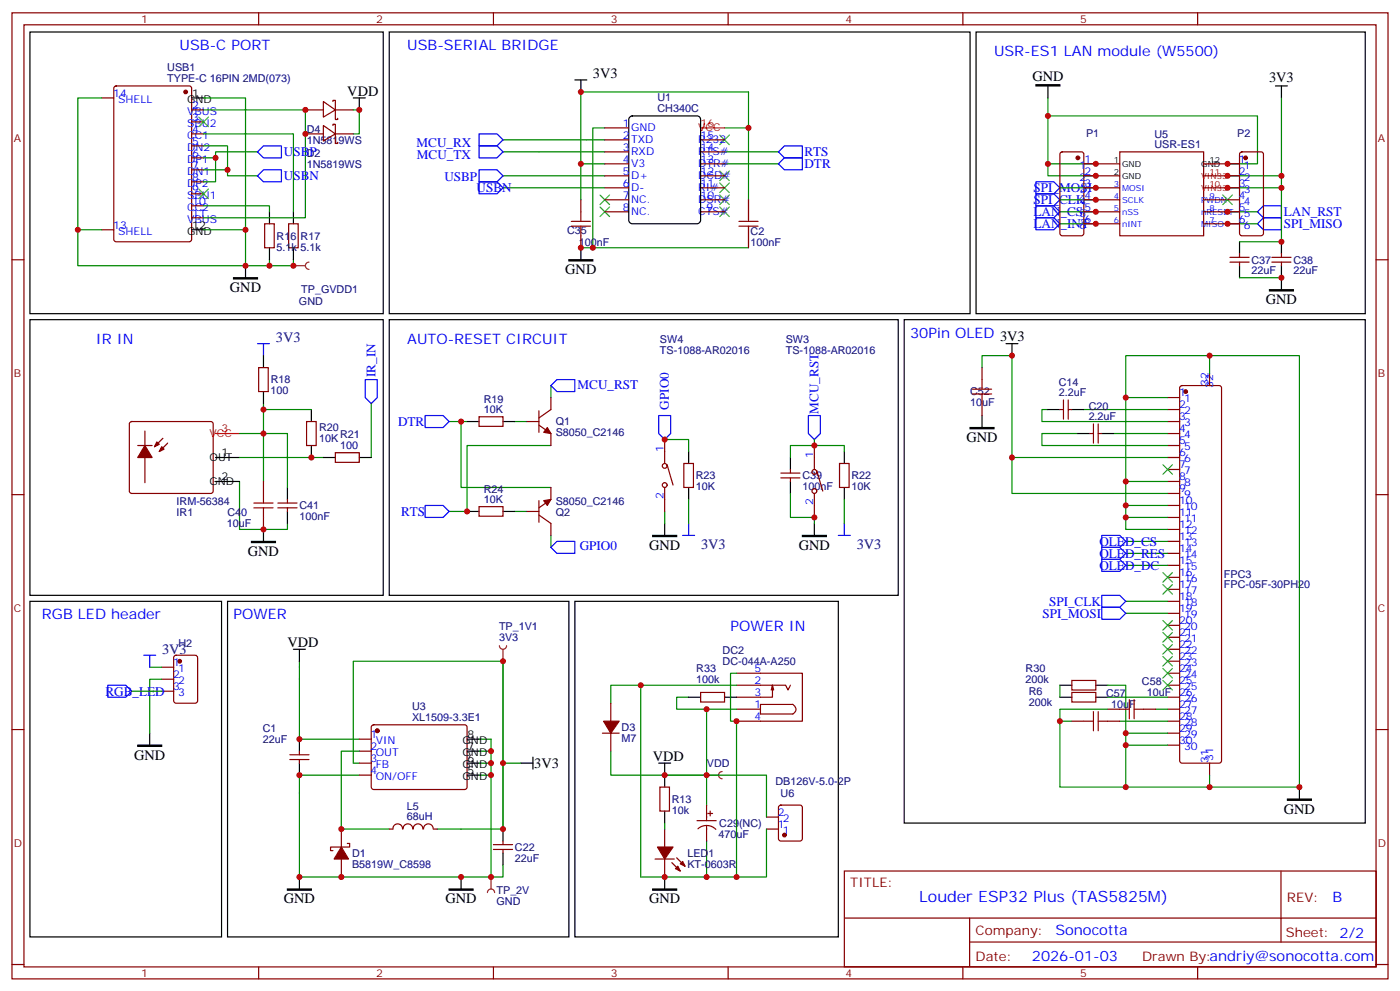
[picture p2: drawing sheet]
<svg xmlns="http://www.w3.org/2000/svg" width="412mm" height="292mm" viewBox="0 0 412 292" stroke-linecap="round" stroke-linejoin="round" font-family="sans-serif">
<g fill="none" stroke="#870000" stroke-width=".35">
<path d="M3.5 3.8h405.4v284.3h-405.4zM7.1 7.3h398.2v277.3h-398.2zM76.2 3.8v3.5M145.3 3.8v3.5M214.5 3.8v3.5M283.6 3.8v3.5M352.8 3.8v3.5M3.5 76.4h3.6M78 65.9h2.8v7h-2.8zM85 65.9h2.8v7h-2.8zM405.3 76.4h3.6M3.5 145.6h3.6"/>
<path d="M405.3 145.6h3.6M3.5 214.7h3.6M405.3 214.7h3.6M248.7 256.4h156.6v28.2h-156.6zM377.3 256.4v20.9M248.7 270.2h156.5M285.6 277.3h119.6M285.6 270.2v14.1M3.5 283.9h3.6M76.2 284.6v3.5M145.3 284.6v3.5M214.5 284.6v3.5"/>
<path d="M283.6 284.6v3.5M352.8 284.6v3.5M405.3 283.9h3.6"/>
</g>
<path d="M79.4 76.4v1.8h-7.1M86.4 76.4v1.8h-7M70.6 141.7v14.1h14.1v-1.7" fill="none" stroke="#008700" stroke-width=".35"/>
<path d="M79.4 62.3v3.6M79.4 72.9v3.5M86.4 62.3v3.6M86.4 72.9v3.5" fill="none" stroke="#000" stroke-width=".35"/>
<path d="M38.3 124.3l.5-.2h23.3l.5 .2 .2 .5v19.7l-.2 .5-.5 .2h-23.3l-.5-.2-.2-.5v-19.7z" fill="#fff" stroke="#870000" stroke-width=".35"/>
<g fill="none" stroke="#000" stroke-width=".35">
<path d="M8.8 9.4h104.1v82.9h-104.1zM287.5 9.4h114.7v82.9h-114.7zM56.4 28.8h3.6M308.7 25.3v3.5M375.7 25.3h3.5M377.5 25.3v3.5M56.4 67.6h3.6M72.3 78.2v3.5M365.1 71.2v3.5M365.1 78.2v3.5M377.5 71.2v3.5M377.5 78.2v7.1"/>
<path d="M8.8 94.1h104.1v81.1h-104.1zM114.7 94.1h149.9v81.1h-149.9zM77.6 104.7v3.5M77.6 115.3v3.5M63.5 134.7h7.1M91.7 120.5v3.6M91.7 131.1v3.6M95.2 134.7h3.6M105.8 134.7h3.6M202.8 132.9v3.5M232.8 134.7v3.5M248.7 132.9v3.5"/>
<path d="M63.5 141.7h7.1M77.6 155.8v3.5M84.7 143.5v3.5M84.7 150.5v3.6M195.8 154.1v3.5M202.8 143.5v3.5M232.8 141.7v3.5M239.9 154.1v3.5M248.7 143.5v3.5"/>
</g>
<path d="M63.5 127.6h7.1" fill="none" stroke="#f00" stroke-width=".35"/>
<g fill="#870000" stroke="#870000" stroke-width=".35">
<path d="M42.7 131.1l2.1 3.6h-4.2z"/>
<path d="M47.6 131.5l.7 .7-1.4 .7z"/>
<path d="M46.2 130.1l.7 .7-1.4 .7z"/>
<circle cx="54.7" cy="27.1" r=".53"/>
</g>
<g fill="none" stroke="#870000" stroke-width=".35">
<path d="M30 28.8h3.5M33.7 25.5l.5-.2h21.5l.7 .4v44.7l-.4 .7-21.8 .1-.6-.5-.1-44.7zM56.4 32.3h3.6M56.4 35.9h3.6M56.4 39.4h3.6M56.4 42.9h3.6M56.4 46.5h3.6M56.4 50h3.6M56.4 53.5h3.6M56.4 57h3.6M322.8 48.2h7M322.8 51.8h7"/>
<path d="M322.8 55.3h7M322.8 58.8h7M329.8 44.7h24.7v24.7h-24.7zM354.5 48.2h7.1M354.5 51.8h7.1M354.5 55.3h7.1M354.5 58.8h7.1M30 67.6h3.5M56.4 60.6h3.6M56.4 64.1h3.6M322.8 62.3h7M322.8 65.9h7"/>
<path d="M354.5 62.3h7.1M354.5 65.9h7.1M362.3 77.2h5.6M362.3 75.7h5.6M365.1 74.7v1M365.1 77.2v1M374.6 77.2h5.7M374.6 75.7h5.7M377.5 74.7v1M377.5 77.2v1M76.2 108.2h2.8v7.1h-2.8zM40.6 131.1h4.2"/>
<path d="M42.7 126.9v15.2M48 129l-2.5 2.5M49.4 130.4l-2.5 2.5M90.3 124.1h2.8v7h-2.8zM98.8 133.2h7v2.9h-7zM201.4 136.4h2.9v7.1h-2.9zM230 139.2h5.7M232.8 138.2v1M247.3 136.4h2.8v7.1h-2.8zM77.6 141.7v3.5M77.6 152.3v3.5M81.8 148.1h5.7"/>
<path d="M81.8 149.5h5.7M84.7 147v1.1M84.7 149.5v1M230 140.7h5.7M232.8 140.7v1"/>
</g>
<path d="M305.2 24.9h7v.4h-7zM68.8 81.7h7v.4h-7zM373.9 85.3h7.1v.3h-7.1zM74.1 159.3h7v.4h-7zM192.3 157.6h7v.3h-7zM236.4 157.6h7v.3h-7z" fill="#000" stroke="#000" stroke-width=".35"/>
<g fill="none" stroke="#008700" stroke-width=".35">
<path d="M30 28.8h-7.1v38.8h7.1M60 28.8h12.3v38.8M60 32.3h30v31.8h-30M60 39.4h26.4v22.9M308.7 28.8v19.4h14.1M308.7 34.1h61.7v14.1h-8.8M377.5 28.8v23h-15.9M60 42.9h7v8.9h8.8M60 46.5h3.5M60 50h7M75.8 44.7h-12.3v8.8h-3.5M308.7 48.2v3.6h14.1"/>
<path d="M312.2 55.3h10.6M312.2 58.8h10.6M377.5 51.8v3.5h-15.9M377.5 55.3v15.9h-12.4M22.9 67.6v10.6h49.4v-10.6h-12.3M60 60.6h19.4v1.7M312.2 62.3h10.6M312.2 65.9h10.6M361.6 62.3h8.8M361.6 65.9h8.8M365.1 81.7h12.4M77.6 118.8v22.9"/>
<path d="M109.4 118.8v15.9M70.6 127.6h14.1v15.9M70.6 134.7h24.6M77.6 120.5h14.1M195.8 129.4h7v3.5M239.9 131.1h8.8v1.8M195.8 150.5v3.6M202.8 147v7.1M248.7 147v7.1"/>
</g>
<path d="M74.8 149.5h5.6M74.8 148.1h5.6M77.6 145.2v2.9M77.6 149.5v2.8" fill="none" stroke="#a10000" stroke-width=".35"/>
<g fill="none" stroke="#00f" stroke-width=".35">
<path d="M75.8 44.7l1.8-1.8h5.3v3.6h-5.3zM75.8 51.8l1.8-1.8h5.3v3.5h-5.3zM305.2 53.5h5.2l1.8 1.8-1.8 1.7h-5.2zM305.2 57h5.2l1.8 1.8-1.8 1.8h-5.2zM305.2 60.6h5.2l1.8 1.7-1.8 1.8h-5.2zM305.2 64.1h5.2l1.8 1.8-1.8 1.7h-5.2zM370.4 65.9l1.8-1.8h5.3v3.5h-5.3zM370.4 62.3l1.8-1.7h5.3v3.5h-5.3zM75.8 101.1h3.6M77.6 101.1v3.6M107.6 111.7h3.5v5.3l-1.7 1.8-1.8-1.8zM194 122.3h3.6v5.3l-1.8 1.8-1.8-1.8z"/>
<path d="M238.1 122.3h3.6v5.3l-1.8 1.8-1.8-1.8zM201.1 157.6h3.5M202.8 154.1v3.5M246.9 157.6h3.6M248.7 154.1v3.5"/>
</g>
<path d="M58.6 34.5l2.8 2.8M61.4 34.5l-2.8 2.8M58.6 55.6l2.8 2.9M61.4 55.6l-2.8 2.9M360.2 57.4l2.8 2.8M363 57.4l-2.8 2.8" fill="none" stroke="#3c3" stroke-width=".35"/>
<path d="M86.4 78.2h3.6M91 77.2a1.06 1.06 0 0 0-1 1 1.06 1.06 0 0 0 1 1.1" fill="none" stroke="#8c2424" stroke-width=".35"/>
<circle cx="86.4" cy="78.2" r=".18" fill="#8c2424"/>
<g fill="none" stroke="#000" stroke-width=".35">
<path d="M266.3 94.1h135.9v148.2h-135.9zM296.3 101.1h3.6M298.1 101.1v3.6M289.3 122.3v3.5M308.7 120.5h3.5M315.7 120.5h3.6M317.5 127.6h3.5M324.6 127.6h3.5M8.8 177h56.5v98.8h-56.5zM44.1 215.8v3.5M312.2 205.2h3.5M312.2 201.7h3.5"/>
<path d="M322.8 205.2h3.5M322.8 201.7h3.5M382.8 231.7v3.5"/>
</g>
<g fill="none" stroke="#870000" stroke-width=".35">
<path d="M312.4 44.9l.5-.2h5.7l.6 .4 .1 23.6-.5 .6-5.9 .1-.6-.5-.1-23.5zM319.3 48.2h3.5M319.3 51.8h3.5M319.3 55.3h3.5M319.3 58.8h3.5M361.6 48.2h3.5M361.6 51.8h3.5M361.6 55.3h3.5M361.6 58.8h3.5M365.4 44.9l.4-.2h5.7l.6 .4 .1 23.6-.5 .6-5.9 .1-.6-.5-.1-23.5zM319.3 62.3h3.5M319.3 65.9h3.5"/>
<path d="M361.6 62.3h3.5M361.6 65.9h3.5M289.3 108.2v3.5M289.3 118.8v3.5M313.3 117.7v5.7M314.7 117.7v5.7M344 117h3.5M347.7 113.7l.5-.2h10.9l.5 .2 .2 .5v109.7l-.2 .5-.5 .2h-10.9l-.5-.2-.2-.5v-109.7zM356.3 110v3.5M312.2 120.5h1.1M314.7 120.5h1M321 127.6h1.1"/>
<path d="M322.1 124.8v5.6M323.5 127.6h1.1M323.5 124.8v5.6M344 120.5h3.5M344 124.1h3.5M344 127.6h3.5M344 131.1h3.5M344 134.7h3.5M344 138.2h3.5M344 141.7h3.5M344 145.2h3.5M344 148.8h3.5"/>
<path d="M344 152.3h3.5M344 155.8h3.5M344 159.3h3.5M344 162.9h3.5M344 166.4h3.5M344 169.9h3.5M344 173.5h3.5M344 177h3.5M47.6 196.4h3.6M47.6 199.9h3.6M51.4 193.1l.5-.2h5.6l.7 .4v13l-.5 .6-5.8 .1-.7-.5v-12.9zM344 180.5h3.5"/>
<path d="M344 184h3.5M344 187.6h3.5M344 191.1h3.5M344 194.6h3.5M344 198.2h3.5M47.6 203.4h3.6M315.7 203.8h7.1v2.8h-7.1zM315.7 200.3h7.1v2.8h-7.1zM315.7 212.3h3.6M326.3 208.7h3.5M326.3 212.3h3.5M336.9 208.7h3.5"/>
<path d="M344 201.7h3.5M344 205.2h3.5M344 208.7h3.5M344 212.3h3.5M344 215.8h3.5M344 219.3h3.5M356.3 224.6v3.5"/>
</g>
<g fill="#870000" stroke="#870000" stroke-width=".35">
<circle cx="52.9" cy="194.6" r=".53"/>
<circle cx="349.2" cy="115.3" r=".53"/>
<circle cx="317.5" cy="46.5" r=".53"/>
<circle cx="366.9" cy="46.5" r=".53"/>
</g>
<path d="M285.8 125.8h7v.4h-7zM40.6 219.3h7v.4h-7zM379.2 235.2h7.1v.3h-7.1z" fill="#000" stroke="#000" stroke-width=".35"/>
<g fill="none" stroke="#008700" stroke-width=".35">
<path d="M289.3 108.2v-3.5h8.8v30h45.9M331.6 117v24.7h12.4M356.3 104.7h26.5v127h-26.5v-3.6M356.3 110v-5.3h-24.7v12.3h12.4M298.1 134.7v10.5h45.9M308.7 120.5h-1.8v3.6h37.1M317.5 127.6h-10.6v3.5h37.1M319.3 120.5h24.7M328.1 127.6h15.9M331.6 141.7v7.1h12.4M331.6 148.8v3.5h12.4M331.6 152.3v3.5h12.4"/>
<path d="M331.6 159.3h12.4M331.6 162.9h12.4M331.6 166.4h12.4M331.6 177h12.4M44.1 196.4h3.5M47.6 199.9h-3.5v15.9M88.2 196.4v21.2M148.2 194.6v30h5.3M331.6 180.5h12.4M38.8 203.4h8.8M312.2 201.7v3.5M315.7 212.3h-3.5v19.4h19.4"/>
<path d="M326.3 208.7h-14.1v3.6M326.3 201.7h5.3v14.1M326.3 205.2h17.7M329.8 212.3h14.2M340.4 208.7h3.6M344 219.3h-12.4v12.4h24.7M344 215.8h-12.4v3.5M104.1 224.6v-30h44.1v49.4"/>
</g>
<path d="M324.6 175.2h5.2l1.8 1.8-1.8 1.8h-5.2zM324.6 178.8h5.2l1.8 1.7-1.8 1.8h-5.2zM42.3 192.9h3.6M44.1 192.9v3.5M31.7 201.7h5.3l1.8 1.7-1.8 1.8h-5.3z" fill="none" stroke="#00f" stroke-width=".35"/>
<g fill="none" stroke="#3c3" stroke-width=".35">
<path d="M342.5 136.8l2.9 2.8M345.4 136.8l-2.9 2.8M342.5 168.5l2.9 2.8M342.5 172l2.9 2.9M345.4 168.5l-2.9 2.8M345.4 172l-2.9 2.9M342.5 182.6l2.9 2.9M342.5 186.2l2.9 2.8M342.5 196.7l2.9 2.9M342.5 193.2l2.9 2.8M342.5 189.7l2.9 2.8M345.4 182.6l-2.9 2.9"/>
<path d="M345.4 186.2l-2.9 2.8M345.4 196.7l-2.9 2.9M345.4 193.2l-2.9 2.8M345.4 189.7l-2.9 2.8M342.5 200.3l2.9 2.8M345.4 200.3l-2.9 2.8"/>
</g>
<path d="M286.5 116h5.6M286.5 114.5h5.6M289.3 111.7v2.8M289.3 116v2.8M319.3 212.3h2.8M322.1 209.4v5.7M323.5 212.3h2.8M323.5 209.4v5.7M329.8 208.7h2.9M332.7 205.9v5.7M334.1 208.7h2.8M334.1 205.9v5.7" fill="none" stroke="#a10000" stroke-width=".35"/>
<path d="M144.6 258.1v3.6M143.6 262.7a1.06 1.06 0 0 1 1-1 1.06 1.06 0 0 1 1.1 1" fill="none" stroke="#8c2424" stroke-width=".35"/>
<circle cx="144.6" cy="258.1" r=".18" fill="#8c2424"/>
<path d="M88.2 194.6v1.8M88.2 217.6h17.6M141.1 217.6h3.5v40.5M104.1 224.6h1.7M105.8 228.1h-17.6v30h60v-3.5M105.8 221.1h-5.3v22.9h14.2M141.1 228.1h3.5M141.1 224.6h3.5M141.1 221.1h3.5M148.2 224.6v19.4h-19.4" fill="none" stroke="#008700" stroke-width=".35"/>
<circle cx="111.1" cy="215.1" r=".53" fill="#870000" stroke="#870000" stroke-width=".35"/>
<g fill="none" stroke="#870000" stroke-width=".35">
<path d="M105.8 217.6h3.6M109.6 213.5l.5-.2 27.1 .1 .4 .6-.1 17.9-.6 .5-27.1-.1-.4-.6v-17.7zM85.4 223.6h5.6M85.4 222.1h5.6M88.2 221.1v1M88.2 223.6v1M105.8 221.1h3.6M105.8 224.6h3.6M105.8 228.1h3.6M145.3 250h5.7M145.3 248.6h5.7M148.2 247.5v1.1"/>
<path d="M148.2 250v1.1"/>
</g>
<g fill="none" stroke="#000" stroke-width=".35">
<path d="M86.4 191.1h3.6M88.2 191.1v3.5M88.2 217.6v3.5M137.6 217.6h3.5M88.2 224.6v3.5M137.6 228.1h3.5M137.6 224.6h3.5M137.6 221.1h3.5M153.5 224.6h3.5M157 222.8v3.6M88.2 258.1v3.6M135.8 258.1v3.6"/>
<path d="M148.2 244v3.5M148.2 251.1v3.5"/>
</g>
<path d="M84.7 261.7h7v.3h-7zM132.3 261.7h7v.3h-7z" fill="#000" stroke="#000" stroke-width=".35"/>
<path d="M147.1 190a1.06 1.06 0 0 0 1.1 1.1 1.06 1.06 0 0 0 1-1.1M148.2 191.1v3.5" fill="none" stroke="#8c2424" stroke-width=".35"/>
<circle cx="148.2" cy="194.6" r=".18" fill="#8c2424"/>
<path d="M100.5 244v5.3M100.5 252.8v5.3M102.3 248.2h.7v1.1h-5.6v1.1h.7M114.7 244h1M115.8 244a1.41 1.41 0 0 1 1.4-1.5 1.41 1.41 0 0 1 1.4 1.5M118.7 244a1.41 1.41 0 0 1 1.4-1.5 1.41 1.41 0 0 1 1.5 1.5M121.7 244a1.41 1.41 0 0 1 1.4-1.5 1.41 1.41 0 0 1 1.4 1.5M124.8 244a1.41 1.41 0 0 1 1.4-1.5 1.41 1.41 0 0 1 1.4 1.5M127.7 244h1.1" fill="none" stroke="#870000" stroke-width=".35"/>
<path d="M100.5 249.3l2.2 3.5h-4.3z" fill="#870000" stroke="#870000" stroke-width=".35"/>
<path d="M67 177h100.6v98.8h-100.6z" fill="none" stroke="#000" stroke-width=".35"/>
<path d="M208.1 228.1h3.6M212.7 227.1a1.06 1.06 0 0 0-1 1 1.06 1.06 0 0 0 1 1.1" fill="none" stroke="#8c2424" stroke-width=".35"/>
<circle cx="208.1" cy="228.1" r=".18" fill="#8c2424"/>
<g fill="none" stroke="#008700" stroke-width=".35">
<path d="M104.1 32.3h1.7v7.1h-1.7M178.2 37.6h-3.6v35.3M213.4 37.6h7.1v-10.5h-49.4v21.1h7.1M220.5 37.6v21.2M148.2 44.7h30M148.2 41.2h30M148.2 55.3h30M148.2 51.8h30M171.1 48.2v10.6M213.4 44.7h15.9M213.4 48.2h15.9M171.1 72.9h49.4"/>
<path d="M162.3 113.5v3.5M132.3 124.1h5.3M135.8 124.1v19.4h26.5M151.7 124.1h3.5M162.3 131.1h-24.7v19.4h-5.3M239.9 129.4v1.7h-7.1v3.6M151.7 150.5h3.5M162.3 157.6v3.5M232.8 145.2v7.1h7.1v1.8M217 198.2h-1.8v14.1h1.8v45.8h-28.3v-56.4h28.3M188.7 201.7h-8.8v5.3M202.8 205.2h-3.5v3.5h8.8"/>
<path d="M217 208.7h-8.9v19.4M179.9 221.1v7h28.2M208.1 228.1h17.7v12.4M208.1 228.1v8.9M195.8 242.3v1.7M208.1 247.5v10.6M225.8 244v14.1h-8.8"/>
</g>
<g fill="none" stroke="#870000" stroke-width=".35">
<path d="M90 32.3h5.2M90 39.4h5.2M95.2 29.9l3.6 2.4-3.6 2.2zM95.2 36.9l3.6 2.5-3.6 2.1zM98.1 29.9v-.4h.7v2.8M98.1 36.9v-.3h.7v2.8M98.8 32.3v2.9h.7v-.4M98.8 39.4v2.8h.7v-.3M98.8 32.3h5.3M98.8 39.4h5.3M178.2 37.6h7M171.1 58.8v3.5"/>
<path d="M178.2 41.2h7M178.2 44.7h7M178.2 48.2h7M178.2 51.8h7M178.2 55.3h7M178.2 58.8h7M206.4 41.2h7M206.4 44.7h7M206.4 48.2h7M206.4 51.8h7M206.4 55.3h7M206.4 58.8h7"/>
<path d="M220.5 58.8v3.5M171.1 69.4v3.5M178.2 62.3h7M206.4 62.3h7M220.5 69.4v3.5M162.3 117v3.5l-3.6 2.5M141.1 122.7h7.1v2.8h-7.1zM155.2 124.1h3.5M158.7 125.1l3.6 2.5v3.5M158.7 120.9v6.3M195.8 129.4v7M196.5 136.8l1.8 6"/>
<path d="M239.9 131.1v7.1M240.6 138.5l1.8 6M141.1 149.1h7.1v2.8h-7.1zM155.2 150.5h3.5M158.7 151.6l3.6 2.5v3.5M158.7 147.4v6.3M162.3 143.5v3.5l-3.6 2.5M195.8 143.5v7M239.9 145.2v7.1M217 198.2h19.4v14.1h-19.4M177.4 215.8h5M179.9 207v5.3"/>
<path d="M179.9 215.8v5.3M206.4 203.8h7v2.8h-7zM217 201.7h14.4l.7 1.4 .7-1.4M217 208.7h7M224 207.3l9.6 .1a1.6 1.6 0 0 1 .6 2.1l-.7 .6h-9.5zM227.5 201.7v3.5h-10.5M227.5 201.7l-.3 1.4M227.5 201.7l.4 1.4M194.4 231.7h2.8v7h-2.8zM208.1 237v4.5M208.5 239.4h1.4M209.2 238.7v1.4"/>
<path d="M229.5 237.2l.5-.2h5.7l.6 .4 .1 9.4-.5 .7h-5.9l-.6-.4-.1-9.4zM193 252.8h5.6M195.8 244v5.3M195.8 252.8v5.3M197.9 253.9l2.5 2.5M199.3 252.5l2.5 2.5M205.3 241.5h5.7M205.6 243.9a3.8 3.8 0 0 1 5.2 .2M208.1 243v4.5M225.8 244h3.5M225.8 240.5h3.5"/>
<circle cx="195.8" cy="137.1" r=".71"/>
<circle cx="239.9" cy="138.9" r=".71"/>
<circle cx="195.8" cy="142.8" r=".71"/>
<circle cx="239.9" cy="144.5" r=".71"/>
</g>
<g fill="#870000" stroke="#870000" stroke-width=".35">
<path d="M177.8 212.3h4.6l-2.5 3.5z"/>
<path d="M199 255.7l.7-.7 .7 1.4z"/>
<path d="M200.4 254.2l.7-.7 .7 1.5z"/>
<path d="M193.7 249.3h4.6l-2.5 3.5z"/>
<path d="M160.2 147.4l2.1-.4-1.1 1.8z"/>
<path d="M161.2 125.8l1.1 1.8-2.1-.4z"/>
<circle cx="231.1" cy="245.8" r=".53"/>
</g>
<g fill="none" stroke="#000" stroke-width=".35">
<path d="M114.7 9.4h171.1v82.9h-171.1zM104.1 28.8h3.5M105.8 28.8v3.5M169.3 23.5h3.6M171.1 23.5v3.6M185.4 34.5l.9-.4h19l.9 .4 .2 .7v29.6l-.5 .9-.6 .2h-19l-.9-.5-.2-.6v-29.6zM171.1 72.9v3.5M137.6 124.1h3.5M148.2 124.1h3.5M137.6 150.5h3.5M148.2 150.5h3.5M169.3 177h77.6v98.8h-77.6z"/>
<path d="M202.8 205.2h3.6M213.4 205.2h3.6M194 224.6h3.6M195.8 224.6v7.1M195.8 238.7v3.6M195.8 258.1v3.6"/>
</g>
<path d="M167.6 76.4h7v.4h-7zM192.3 261.7h7v.3h-7z" fill="#000" stroke="#000" stroke-width=".35"/>
<g fill="none" stroke="#00f" stroke-width=".35">
<path d="M141.1 39.4h5.3l1.8 1.8-1.8 1.7h-5.3zM141.1 42.9h5.3l1.8 1.8-1.8 1.8h-5.3zM141.1 53.5h5.3l1.8 1.8-1.8 1.7h-5.3zM141.1 50h5.3l1.8 1.8-1.8 1.7h-5.3zM229.3 44.7l1.8-1.8h5.3v3.6h-5.3zM229.3 48.2l1.8-1.7h5.3v3.5h-5.3zM162.3 113.5l1.7-1.8h5.3v3.6h-5.3zM125.2 122.3h5.3l1.8 1.8-1.8 1.7h-5.3zM125.2 148.8h5.3l1.8 1.7-1.8 1.8h-5.3zM324.6 157.6h5.2l1.8 1.7-1.8 1.8h-5.2zM162.3 161.1l1.7-1.8h5.3v3.6h-5.3zM324.6 161.1h5.2l1.8 1.8-1.8 1.7h-5.2z"/>
<path d="M324.6 164.6h5.2l1.8 1.8-1.8 1.8h-5.2z"/>
</g>
<g fill="none" stroke="#3c3" stroke-width=".35">
<path d="M212 39.8l2.8 2.8M214.8 39.8l-2.8 2.8M176.7 57.4l2.9 2.8M179.6 57.4l-2.9 2.8M212 57.4l2.8 2.8M212 53.9l2.8 2.8M212 50.3l2.8 2.9M214.8 57.4l-2.8 2.8M214.8 53.9l-2.8 2.8M214.8 50.3l-2.8 2.9M176.7 60.9l2.9 2.8M179.6 60.9l-2.9 2.8"/>
<path d="M212 60.9l2.8 2.8M214.8 60.9l-2.8 2.8"/>
</g>
<path d="M168.3 66.6h5.6M168.3 65.2h5.6M171.1 62.3v2.9M171.1 66.6v2.8M217.7 66.6h5.6M217.7 65.2h5.6M220.5 62.3v2.9M220.5 66.6v2.8" fill="none" stroke="#a10000" stroke-width=".35"/>
<path d="M206.4 37.6h7" fill="none" stroke="#f00" stroke-width=".35"/>
<g fill="#c00">
<circle cx="79.4" cy="78.2" r=".88"/>
<circle cx="77.6" cy="155.8" r=".88"/>
<circle cx="77.6" cy="127.6" r=".88"/>
<circle cx="91.7" cy="134.7" r=".88"/>
<circle cx="77.6" cy="120.5" r=".88"/>
<circle cx="22.9" cy="67.6" r=".88"/>
<circle cx="72.3" cy="78.2" r=".88"/>
<circle cx="72.3" cy="67.6" r=".88"/>
<circle cx="63.5" cy="46.5" r=".88"/>
<circle cx="67" cy="50" r=".88"/>
<circle cx="195.8" cy="129.4" r=".88"/>
<circle cx="308.7" cy="48.2" r=".88"/>
<circle cx="308.7" cy="34.1" r=".88"/>
<circle cx="377.5" cy="51.8" r=".88"/>
<circle cx="377.5" cy="55.3" r=".88"/>
<circle cx="377.5" cy="71.2" r=".88"/>
<circle cx="377.5" cy="81.7" r=".88"/>
<circle cx="86.4" cy="78.2" r=".88"/>
<circle cx="298.1" cy="104.7" r=".88"/>
<circle cx="356.3" cy="104.7" r=".88"/>
<circle cx="382.8" cy="231.7" r=".88"/>
<circle cx="356.3" cy="231.7" r=".88"/>
<circle cx="298.1" cy="134.7" r=".88"/>
<circle cx="331.6" cy="117" r=".88"/>
<circle cx="331.6" cy="141.7" r=".88"/>
<circle cx="331.6" cy="148.8" r=".88"/>
<circle cx="331.6" cy="152.3" r=".88"/>
<circle cx="331.6" cy="219.3" r=".88"/>
<circle cx="331.6" cy="231.7" r=".88"/>
<circle cx="312.2" cy="212.3" r=".88"/>
<circle cx="331.6" cy="215.8" r=".88"/>
<circle cx="322.8" cy="48.2" r=".88"/>
<circle cx="322.8" cy="51.8" r=".88"/>
<circle cx="322.8" cy="55.3" r=".88"/>
<circle cx="322.8" cy="58.8" r=".88"/>
<circle cx="322.8" cy="62.3" r=".88"/>
<circle cx="322.8" cy="65.9" r=".88"/>
<circle cx="361.6" cy="48.2" r=".88"/>
<circle cx="361.6" cy="51.8" r=".88"/>
<circle cx="361.6" cy="55.3" r=".88"/>
<circle cx="361.6" cy="62.3" r=".88"/>
<circle cx="361.6" cy="65.9" r=".88"/>
<circle cx="148.2" cy="194.6" r=".88"/>
<circle cx="148.2" cy="224.6" r=".88"/>
<circle cx="88.2" cy="228.1" r=".88"/>
<circle cx="88.2" cy="217.6" r=".88"/>
<circle cx="144.6" cy="228.1" r=".88"/>
<circle cx="144.6" cy="224.6" r=".88"/>
<circle cx="144.6" cy="221.1" r=".88"/>
<circle cx="144.6" cy="258.1" r=".88"/>
<circle cx="88.2" cy="258.1" r=".88"/>
<circle cx="135.8" cy="258.1" r=".88"/>
<circle cx="148.2" cy="244" r=".88"/>
<circle cx="100.5" cy="244" r=".88"/>
<circle cx="100.5" cy="258.1" r=".88"/>
<circle cx="217" cy="212.3" r=".88"/>
<circle cx="188.7" cy="201.7" r=".88"/>
<circle cx="208.1" cy="208.7" r=".88"/>
<circle cx="208.1" cy="258.1" r=".88"/>
<circle cx="208.1" cy="228.1" r=".88"/>
<circle cx="195.8" cy="258.1" r=".88"/>
<circle cx="90" cy="32.3" r=".88"/>
<circle cx="195.8" cy="228.1" r=".88"/>
<circle cx="217" cy="258.1" r=".88"/>
<circle cx="239.9" cy="131.1" r=".88"/>
<circle cx="239.9" cy="152.3" r=".88"/>
<circle cx="90" cy="39.4" r=".88"/>
<circle cx="105.8" cy="32.3" r=".88"/>
<circle cx="171.1" cy="27.1" r=".88"/>
<circle cx="174.6" cy="72.9" r=".88"/>
<circle cx="220.5" cy="37.6" r=".88"/>
<circle cx="171.1" cy="72.9" r=".88"/>
<circle cx="171.1" cy="48.2" r=".88"/>
<circle cx="135.8" cy="124.1" r=".88"/>
<circle cx="137.6" cy="150.5" r=".88"/>
</g>
<text font-size="4.6" fill="#00f" x="270.8" y="265.4">Louder ESP32 Plus (TAS5825M)</text>
<g font-size="4.2" fill="#00f">
<text x="52.9" y="14.7">USB-C PORT</text>
<text x="119.9" y="14.7">USB-SERIAL BRIDGE</text>
<text x="292.8" y="16.5">USR-ES1 LAN module (W5500)</text>
<text x="28.2" y="101.1">IR IN</text>
<text x="119.9" y="101.1">AUTO-RESET CIRCUIT</text>
<text x="268.1" y="99.4">30Pin OLED</text>
<text x="12.3" y="182.3">RGB LED header</text>
<text x="68.8" y="182.3">POWER</text>
<text x="215.2" y="185.8">POWER IN</text>
<text x="392.5" y="265.6">B</text>
<text x="310.9" y="275.2">Sonocotta</text>
<text x="304" y="283">2026-01-03</text>
</g>
<g font-size="4.2">
<text x="174.6" y="22.8">3V3</text>
<text x="304.1" y="23.9">GND</text>
<text x="102.3" y="28.1">VDD</text>
<text x="373.8" y="24.1">3V3</text>
<text x="166.5" y="80.8">GND</text>
<text x="67.7" y="86">GND</text>
<text x="372.9" y="89.6">GND</text>
<text x="294.6" y="100.4">3V3</text>
<text x="284.7" y="130.2">GND</text>
<text x="191.2" y="161.9">GND</text>
<text x="235.3" y="161.9">GND</text>
<text x="73" y="163.6">GND</text>
<text x="84.7" y="190.4">VDD</text>
<text x="39.5" y="223.7">GND</text>
<text x="157.4" y="226">3V3</text>
<text x="192.3" y="223.9">VDD</text>
<text x="378.2" y="239.5">GND</text>
<text x="83.6" y="265.9">GND</text>
<text x="131.2" y="265.9">GND</text>
<text x="191.2" y="265.9">GND</text>
</g>
<g font-size="4.2" fill="#000080">
<text x="81.3" y="100.8">3V3</text>
<text x="206.5" y="161.5">3V3</text>
<text x="252.4" y="161.5">3V3</text>
<text x="47.7" y="192.5">3V3</text>
</g>
<g font-size="3.9" fill="#00f">
<text x="83.6" y="45.9">USBP</text>
<text x="122.7" y="43.3">MCU_RX</text>
<text x="122.8" y="46.7">MCU_TX</text>
<text x="237" y="45.8">RTS</text>
<text x="83.6" y="52.9">USBN</text>
<text x="130.9" y="53.1">USBP</text>
<text x="237" y="49.3">DTR</text>
<text x="140.4" y="56.6">USBN</text>
<text x="304.4" y="56.6">SPI_MOSI</text>
<text x="304.4" y="60.1">SPI_CLK</text>
<text x="304.4" y="63.6">LAN_CS</text>
<text x="378.2" y="63.5">LAN_RST</text>
<text x="304.4" y="67.2">LAN_INT</text>
<text x="378.2" y="67.1">SPI_MISO</text>
<text x="110.6" y="111" transform="rotate(-90 110.6 111)">IR_IN</text>
<text x="170.1" y="114.6">MCU_RST</text>
<text x="117.3" y="125.3">DTR</text>
<text x="197" y="120.6" transform="rotate(-90 197 120.6)">GPIO0</text>
<text x="241.1" y="121.7" transform="rotate(-90 241.1 121.7)">MCU_RST</text>
<text x="118.2" y="151.8">RTS</text>
<text x="170.8" y="161.8">GPIO0</text>
<text x="323.8" y="160.6">OLED_CS</text>
<text x="323.8" y="164.1">OLED_RES</text>
<text x="323.8" y="167.7">OLED_DC</text>
<text x="309" y="178.3">SPI_CLK</text>
<text x="307.1" y="181.9">SPI_MOSI</text>
<text x="31" y="204.7">RGB_LED</text>
</g>
<g font-size="3.9" fill="#800">
<text x="250.5" y="260.9">TITLE:</text>
<text x="379.1" y="265.6">REV:</text>
<text x="287.4" y="275.1">Company:</text>
<text x="378.7" y="275.8">Sheet: 2/2</text>
<text x="287.4" y="282.8">Date:</text>
<text x="336.4" y="282.9">Drawn By:andriy@sonocotta.com</text>
</g>
<g font-size="3.2" fill="#800">
<text x="41.6" y="6.8">1</text>
<text x="110.8" y="6.8">2</text>
<text x="179.9" y="6.8">3</text>
<text x="249.1" y="6.8">4</text>
<text x="318.2" y="6.8">5</text>
<text x="4.1" y="41.9">A</text>
<text x="405.9" y="41.9">A</text>
<text x="4.1" y="111">B</text>
<text x="405.9" y="111">B</text>
<text x="4.1" y="180.2">C</text>
<text x="405.9" y="180.2">C</text>
<text x="4.1" y="249.3">D</text>
<text x="405.9" y="249.3">D</text>
<text x="41.6" y="287.6">1</text>
<text x="110.8" y="287.6">2</text>
<text x="179.9" y="287.6">3</text>
<text x="249.1" y="287.6">4</text>
<text x="318.2" y="287.6">5</text>
</g>
<g font-size="3.2" fill="#000080">
<text x="49.3" y="20.9">USB1</text>
<text x="49.3" y="24.1">TYPE-C 16PIN 2MD(073)</text>
<text x="193.7" y="29.8">U1</text>
<text x="193.7" y="33.1">CH340C</text>
<text x="90.4" y="39.2">D4</text>
<text x="319.9" y="40.3">P1</text>
<text x="340.1" y="40.7">U5</text>
<text x="364.5" y="40.3">P2</text>
<text x="90.4" y="42.3">1N5819WS</text>
<text x="90.4" y="46.2">D2</text>
<text x="340.1" y="43.6">USR-ES1</text>
<text x="90.4" y="49.4">1N5819WS</text>
<text x="81.5" y="70.5">R16</text>
<text x="88.5" y="70.5">R17</text>
<text x="167.1" y="68.8">C35</text>
<text x="221.1" y="69.1">C2</text>
<text x="81.5" y="73.8">5.1k 5.1k</text>
<text x="170.5" y="72.3">100nF</text>
<text x="221.1" y="72.3">100nF</text>
<text x="368.7" y="77.6">C37</text>
<text x="381" y="77.6">C38</text>
<text x="368.7" y="80.8">22uF</text>
<text x="381" y="80.8">22uF</text>
<text x="88.1" y="89.9">GND</text>
<text x="88.8" y="86.4">TP_GVDD1</text>
<text x="194.4" y="101">SW4</text>
<text x="231.5" y="101">SW3</text>
<text x="194.4" y="104">TS-1088-AR02016</text>
<text x="231.5" y="104">TS-1088-AR02016</text>
<text x="79.7" y="112.8">R18</text>
<text x="311.9" y="113.5">C14</text>
<text x="79.7" y="116">100</text>
<text x="142.5" y="118.5">R19</text>
<text x="285.8" y="119.6">10uF</text>
<text x="285.8" y="116.4">C52</text>
<text x="311.9" y="116.7">2.2uF</text>
<text x="142.5" y="121.6">10K</text>
<text x="163.7" y="125.1">Q1</text>
<text x="320.7" y="123.7">2.2uF</text>
<text x="320.7" y="120.5">C20</text>
<text x="94" y="130.2">10K</text>
<text x="94" y="127">R20</text>
<text x="100.2" y="129">R21</text>
<text x="163.7" y="128.3">S8050_C2146</text>
<text x="100.2" y="132.2">100</text>
<text x="205" y="141.1">R23</text>
<text x="236.4" y="141.1">C39</text>
<text x="250.8" y="141.1">R22</text>
<text x="52" y="148.8">IRM-56384</text>
<text x="88.2" y="149.9">C41</text>
<text x="142.5" y="148.1">10K</text>
<text x="142.5" y="145">R24</text>
<text x="163.7" y="148.8">S8050_C2146</text>
<text x="205" y="144.2">10K</text>
<text x="236.4" y="144.2">100nF</text>
<text x="250.8" y="144.2">10K</text>
<text x="52" y="152">IR1</text>
<text x="66.8" y="155.2">10uF</text>
<text x="67" y="152">C40</text>
<text x="88.2" y="153.1">100nF</text>
<text x="163.7" y="151.9">Q2</text>
<text x="360.5" y="173.2">FPC-05F-30PH20</text>
<text x="360.5" y="170.2">FPC3</text>
<text x="147" y="185.5">TP_1V1</text>
<text x="52.6" y="190.5">H2</text>
<text x="147" y="188.7">3V3</text>
<text x="205.1" y="197.9">R33</text>
<text x="212.9" y="195.8">DC-044A-A250</text>
<text x="212.9" y="192.6">DC2</text>
<text x="302.1" y="197.9">R30</text>
<text x="205.1" y="201.1">100k</text>
<text x="302.1" y="201.1">200k</text>
<text x="336.4" y="201.7">C58</text>
<text x="121.4" y="209">U3</text>
<text x="303.1" y="207.8">200k</text>
<text x="303.1" y="204.6">R6</text>
<text x="325.8" y="205.2">C57</text>
<text x="327.3" y="208.4">10uF</text>
<text x="337.9" y="204.9">10uF 26</text>
<text x="77.4" y="215.5">C1</text>
<text x="121.4" y="212.3">XL1509-3.3E1</text>
<text x="183.1" y="215.2">D3</text>
<text x="77.4" y="218.7">22uF</text>
<text x="183.1" y="218.4">M7</text>
<text x="208.2" y="225.7">VDD</text>
<text x="228.4" y="231">DB126V-5.0-2P</text>
<text x="119.9" y="238.3">L5</text>
<text x="197.9" y="239.6">10k</text>
<text x="197.9" y="236.3">R13</text>
<text x="229.9" y="234.5">U6</text>
<text x="119.9" y="241.4">68uH</text>
<text x="211.9" y="243.3">C29(NC)</text>
<text x="151.7" y="250.4">C22</text>
<text x="211.7" y="246.6">470uF</text>
<text x="103.7" y="255.4">B5819W_C8598</text>
<text x="103.7" y="252.2">D1</text>
<text x="151.7" y="253.6">22uF</text>
<text x="202.5" y="255.5">KT-0603R</text>
<text x="202.5" y="252.3">LED1</text>
<text x="146.3" y="263.2">TP_2V</text>
<text x="146.3" y="266.3">GND</text>
</g>
<g font-size="3.2" fill="#00f">
<text x="33.3" y="28.5">14</text>
<text x="34.8" y="30.2">SHELL</text>
<text x="55.1" y="33.8">VBUS</text>
<text x="56.6" y="32">2</text>
<text x="56.6" y="35.5">3</text>
<text x="55.1" y="37.3">SBU2</text>
<text x="55.1" y="40.8">CC1</text>
<text x="56.6" y="39.1">4</text>
<text x="183.4" y="40.8">2</text>
<text x="183.4" y="37.3">1</text>
<text x="185.9" y="38.7">GND</text>
<text x="206.4" y="40.8">15</text>
<text x="55.1" y="44.3">DN2</text>
<text x="55.1" y="47.9">DP1</text>
<text x="56.6" y="42.6">5</text>
<text x="56.6" y="46.1">6</text>
<text x="183.4" y="47.9">4</text>
<text x="183.4" y="44.3">3</text>
<text x="185.9" y="45.8">RXD</text>
<text x="185.9" y="42.2">TXD</text>
<text x="205.7" y="42.2">R232</text>
<text x="205.7" y="45.8">RTS#</text>
<text x="206.4" y="44.3">14</text>
<text x="206.4" y="47.9">13</text>
<text x="319.4" y="47.9">1</text>
<text x="364.9" y="47.9">1</text>
<text x="55.1" y="51.4">DN1</text>
<text x="56.6" y="49.6">7</text>
<text x="56.6" y="53.2">8</text>
<text x="183.4" y="51.4">5</text>
<text x="185.9" y="52.8">D+</text>
<text x="185.9" y="49.3">V3</text>
<text x="205.7" y="49.3">DTR#</text>
<text x="205.7" y="52.8">DCD#</text>
<text x="206.4" y="51.4">12</text>
<text x="318" y="49.6">1</text>
<text x="318" y="53.2">2</text>
<text x="319.4" y="51.4">2</text>
<text x="364.9" y="51.4">2</text>
<text x="366.4" y="49.6">1</text>
<text x="366.4" y="53.2">2</text>
<text x="55.1" y="54.9">DP2</text>
<text x="55.1" y="58.5">SBU1</text>
<text x="56.6" y="56.7">9</text>
<text x="183.4" y="58.5">7</text>
<text x="183.4" y="54.9">6</text>
<text x="185.9" y="59.9">NC.</text>
<text x="185.9" y="56.3">D-</text>
<text x="205.7" y="56.3">RI#</text>
<text x="205.7" y="59.9">DSR#</text>
<text x="206.4" y="54.9">11</text>
<text x="206.4" y="58.5">10</text>
<text x="318" y="56.7">3</text>
<text x="319.4" y="54.9">3</text>
<text x="319.4" y="58.5">4</text>
<text x="364.9" y="54.9">3</text>
<text x="364.9" y="58.5">4</text>
<text x="366.4" y="56.7">3</text>
<text x="55.1" y="62">CC2</text>
<text x="55.1" y="65.5">VBUS</text>
<text x="56.6" y="60.2">10</text>
<text x="56.6" y="63.7">11</text>
<text x="183.4" y="62">8</text>
<text x="185.9" y="63.4">NC.</text>
<text x="205.7" y="63.4">CTS#</text>
<text x="208.1" y="62">9</text>
<text x="318" y="60.2">4</text>
<text x="318" y="63.7">5</text>
<text x="319.4" y="62">5</text>
<text x="319.4" y="65.5">6</text>
<text x="364.9" y="62">5</text>
<text x="364.9" y="65.5">6</text>
<text x="366.4" y="60.2">4</text>
<text x="366.4" y="63.7">5</text>
<text x="33.3" y="67.3">13</text>
<text x="34.8" y="69">SHELL</text>
<text x="318" y="67.3">6</text>
<text x="366.4" y="67.3">6</text>
<text x="356" y="113.5" transform="rotate(-90 356 113.5)">32</text>
<text x="347.3" y="116.7">1</text>
<text x="348.8" y="118.4">1</text>
<text x="357.4" y="114.2" transform="rotate(-90 357.4 114.2)">32</text>
<text x="347.3" y="120.2">2</text>
<text x="347.3" y="123.7">3</text>
<text x="348.8" y="122">2</text>
<text x="348.8" y="125.5">3</text>
<text x="347.3" y="127.2">4</text>
<text x="347.3" y="130.8">5</text>
<text x="348.8" y="129">4</text>
<text x="195.4" y="132.9" transform="rotate(-90 195.4 132.9)">1</text>
<text x="239.5" y="134.7" transform="rotate(-90 239.5 134.7)">1</text>
<text x="347.3" y="134.3">6</text>
<text x="347.3" y="137.8">7</text>
<text x="348.8" y="132.5">5</text>
<text x="348.8" y="136.1">6</text>
<text x="347.3" y="141.4">8</text>
<text x="348.8" y="139.6">7</text>
<text x="348.8" y="143.1">8</text>
<text x="195.4" y="147" transform="rotate(-90 195.4 147)">2</text>
<text x="239.5" y="148.8" transform="rotate(-90 239.5 148.8)">2</text>
<text x="347.3" y="144.9">9</text>
<text x="347.3" y="148.4">10</text>
<text x="348.8" y="146.6">9</text>
<text x="347.3" y="151.9">11</text>
<text x="347.3" y="155.5">12</text>
<text x="348.8" y="150.2">10</text>
<text x="348.8" y="153.7">11</text>
<text x="347.3" y="159">13</text>
<text x="348.8" y="157.2">12</text>
<text x="348.8" y="160.8">13</text>
<text x="347.3" y="162.5">14</text>
<text x="347.3" y="166.1">15</text>
<text x="348.8" y="164.3">14</text>
<text x="348.8" y="167.8">15</text>
<text x="347.3" y="169.6">16</text>
<text x="347.3" y="173.1">17</text>
<text x="348.8" y="171.3">16</text>
<text x="347.3" y="176.6">18</text>
<text x="348.8" y="174.9">17</text>
<text x="348.8" y="178.4">18</text>
<text x="347.3" y="180.2">19</text>
<text x="347.3" y="183.7">20</text>
<text x="348.8" y="181.9">19</text>
<text x="348.8" y="185.5">20</text>
<text x="347.3" y="187.2">21</text>
<text x="347.3" y="190.7">22</text>
<text x="348.8" y="189">21</text>
<text x="51" y="196">1</text>
<text x="52.5" y="197.8">1</text>
<text x="222.2" y="197.8">5</text>
<text x="347.3" y="194.3">23</text>
<text x="347.3" y="197.8">24</text>
<text x="348.8" y="192.5">22</text>
<text x="348.8" y="196">23</text>
<text x="51" y="199.6">2</text>
<text x="51" y="203.1">3</text>
<text x="52.5" y="201.3">2</text>
<text x="222.2" y="201.3">2</text>
<text x="347.3" y="201.3">25</text>
<text x="348.8" y="199.6">24</text>
<text x="348.8" y="203.1">25</text>
<text x="52.5" y="204.9">3</text>
<text x="222.2" y="204.9">3</text>
<text x="222.2" y="208.4">1</text>
<text x="347.3" y="208.4">27</text>
<text x="348.8" y="206.6">26</text>
<text x="222.2" y="211.9">4</text>
<text x="347.3" y="211.9">28</text>
<text x="347.3" y="215.4">29</text>
<text x="348.8" y="210.1">27</text>
<text x="348.8" y="213.7">28</text>
<text x="109.2" y="217.2">1</text>
<text x="109.2" y="220.7">2</text>
<text x="110.7" y="219">VIN</text>
<text x="347.3" y="219">30</text>
<text x="348.8" y="217.2">29</text>
<text x="348.8" y="220.7">30</text>
<text x="109.2" y="224.3">3</text>
<text x="109.2" y="227.8">4</text>
<text x="110.7" y="222.5">OUT</text>
<text x="110.7" y="226">FB</text>
<text x="356" y="224.6" transform="rotate(-90 356 224.6)">31</text>
<text x="357.4" y="223.9" transform="rotate(-90 357.4 223.9)">31</text>
<text x="110.7" y="229.6">ON/OFF</text>
<text x="229.1" y="243.7">1</text>
<text x="229.1" y="240.1">2</text>
<text x="230.6" y="245.4">1</text>
<text x="230.6" y="241.9">2</text>
</g>
<g font-size="3.2">
<text x="56.6" y="28.5">1</text>
<text x="55.1" y="30.2">GND</text>
<text x="55.1" y="69">GND</text>
<text x="56.6" y="67.3">12</text>
<text x="61.7" y="135.7">OUT</text>
<text x="65.3" y="134.3">1</text>
<text x="61.7" y="142.8">GND</text>
<text x="65.3" y="141.4">2</text>
<text x="136.3" y="219">GND</text>
<text x="137.8" y="220.7">7</text>
<text x="137.8" y="217.2">8</text>
<text x="136.3" y="226">GND</text>
<text x="136.3" y="222.5">GND</text>
<text x="137.8" y="227.8">5</text>
<text x="137.8" y="224.3">6</text>
<text x="136.3" y="229.6">GND</text>
</g>
<g font-size="3.2" fill="#f00">
<text x="205.7" y="38.7">VCC</text>
<text x="206.4" y="37.3">16</text>
<text x="61.7" y="128.7">VCC</text>
<text x="65.3" y="127.2">3</text>
</g>
<g font-size="2.5">
<text x="328.1" y="47.9">1</text>
<text x="356.3" y="47.9">12</text>
<text x="328.1" y="51.4">2</text>
<text x="330.6" y="49.3">GND</text>
<text x="330.6" y="52.8">GND</text>
<text x="353.8" y="49.3">GND</text>
</g>
<g font-size="2.5" fill="#f00">
<text x="353.8" y="52.8">VIN33</text>
<text x="356.3" y="51.4">11</text>
<text x="353.8" y="56.3">VIN33</text>
<text x="356.3" y="54.9">10</text>
</g>
<g font-size="2.5" fill="#00f">
<text x="328.1" y="54.9">3</text>
<text x="328.1" y="58.5">4</text>
<text x="330.6" y="56.3">MOSI</text>
<text x="330.6" y="59.9">SCLK</text>
<text x="353.8" y="59.9">PWDN</text>
<text x="356.3" y="58.5">9</text>
<text x="328.1" y="62">5</text>
<text x="328.1" y="65.5">6</text>
<text x="330.6" y="63.4">nSS</text>
<text x="353.8" y="63.4">nRESET</text>
<text x="356.3" y="65.5">7</text>
<text x="356.3" y="62">8</text>
<text x="330.6" y="66.9">nINT</text>
<text x="353.8" y="66.9">MISO</text>
</g>
</svg>
